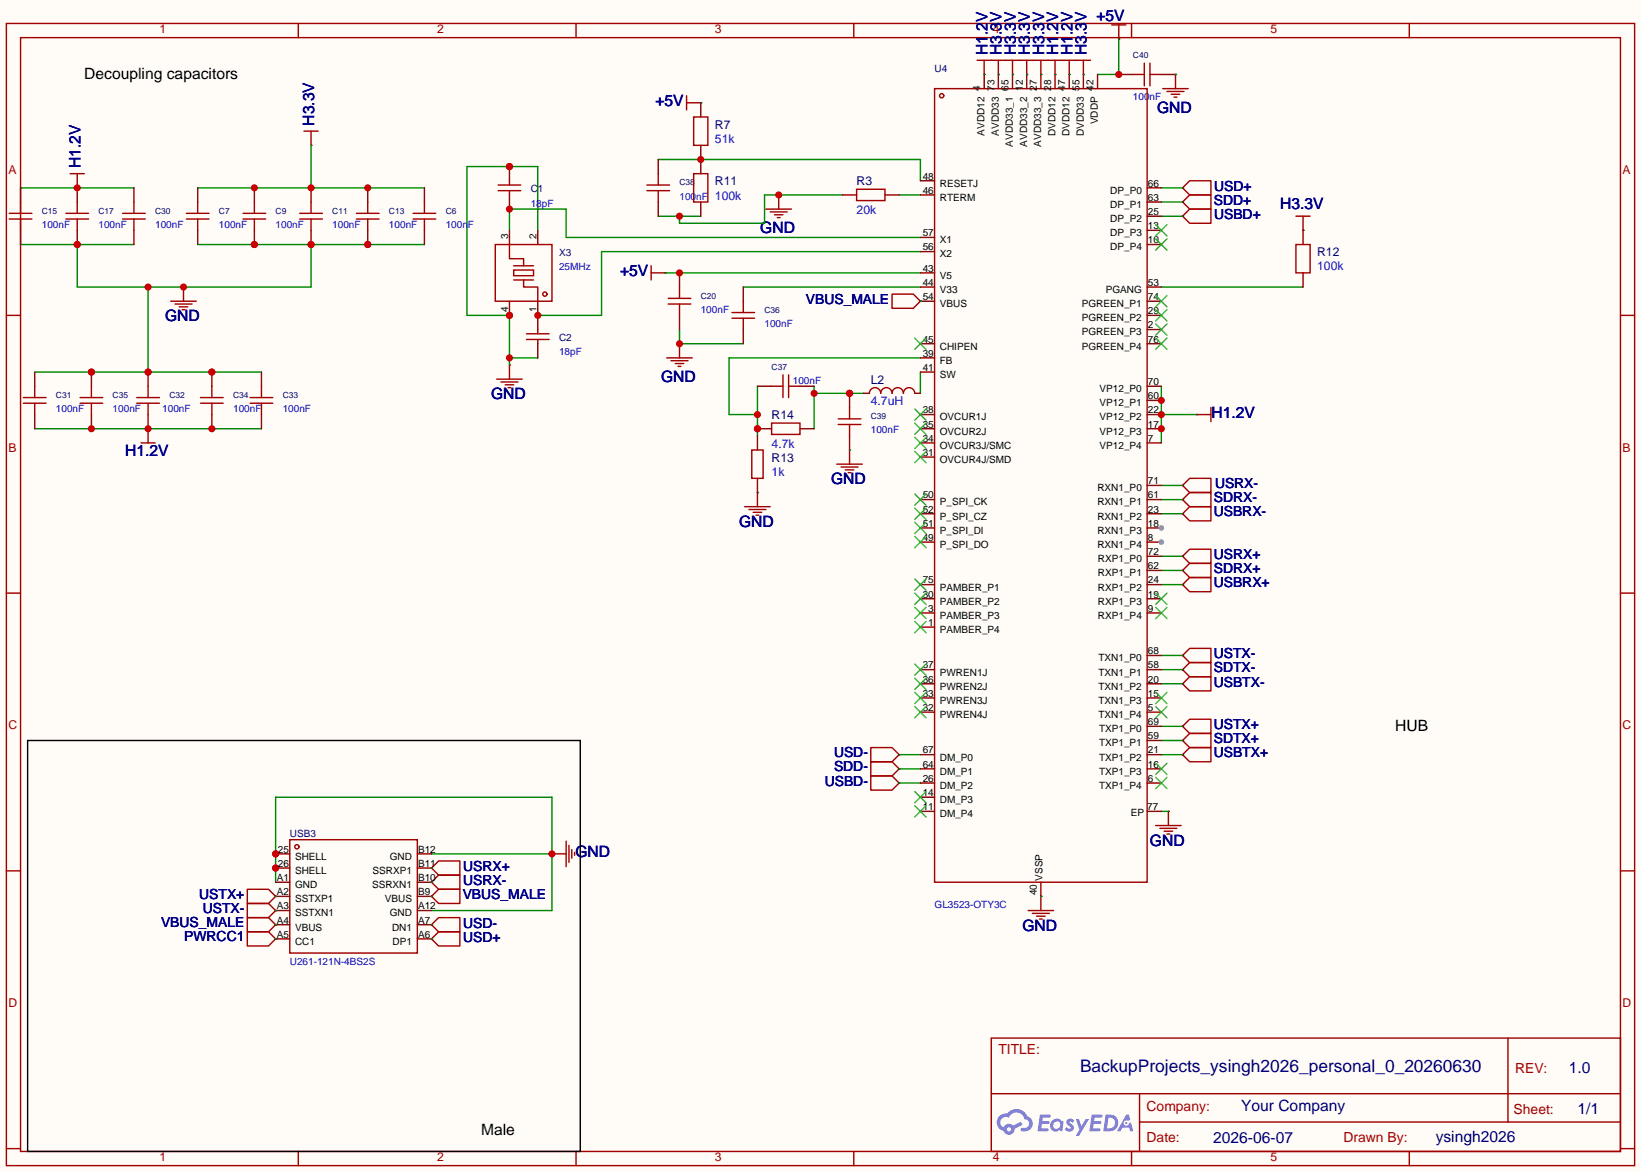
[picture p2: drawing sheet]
<svg xmlns="http://www.w3.org/2000/svg" width="294mm" height="210mm" viewBox="0 0 294 210" stroke-linecap="round" stroke-linejoin="round" font-family="sans-serif">
<path d="M0 0h294.1v210.1h-294.1z" fill="#fffcf7"/>
<g fill="none" stroke="#a10000" stroke-width=".25">
<path d="M1.1 4.2h291.9v204.7h-291.9zM3.7 6.7h286.7v199.7h-286.7zM53.5 4.2v2.5M103.3 4.2v2.5M153 4.2v2.5M202.8 4.2v2.5M252.6 4.2v2.5M1.1 56.5h2.6M290.4 56.5h2.6M1.1 106.3h2.6M290.4 106.3h2.6M1.1 156.1h2.6"/>
<path d="M290.4 156.1h2.6M177.7 186.1h112.7v20.3h-112.7zM177.7 196h112.7M204.2 196v10.2M270.3 186.1v15M1.1 205.9h2.6M53.5 206.4v2.5M103.3 206.4v2.5M153 206.4v2.5M202.8 206.4v2.5M204.2 201.1h86.2M252.6 206.4v2.5"/>
<path d="M290.4 205.9h2.6"/>
</g>
<g fill="#5487ff">
<path d="M191.3 200.7l.5-.2 .4 .1 .3 .3-.2 .4a.33 .33 0 0 0-.3-.3 .33 .33 0 0 0-.3 .1v.1a1.01 1.01 0 0 1 .7 1.3 .96 .96 0 0 1-1.6-.1l.4-.4 .5 .3 .2-.1v-.2a.88 .88 0 0 1-.6-1.3z"/>
<path d="M192.8 200.6h.6l.4 1.3 .8-1.3h.6l-1.8 3h-.6l.7-1.1z"/>
<path d="M186.4 199.8h.8a1.1 1.1 0 0 1 1.1 .1 .26 .26 0 0 1-.2 .4h-1.2l-.1 .6h1.1l.2 .3-.3 .3h-1.1l-.1 .8h1.2l.1 .3-.2 .2h-1.7z"/>
<path d="M195.7 199.8h.8a1.11 1.11 0 0 1 1.1 .1 .26 .26 0 0 1-.3 .4h-1.1l-.1 .6h1.1l.2 .3-.3 .3h-1.1l-.1 .8h1.2l.1 .3-.2 .2h-1.7z"/>
<path d="M201.9 199.8h.5l.2 .9-.4 .2a.5 .5 0 0 0-.8 .2 .5 .5 0 0 0 .3 .7 .5 .5 0 0 0 .7-.4l.3-.2 .4 1.6h-.5l-.2-.7h-1.2l-.4 .7h-.6z"/>
<path d="M198.2 199.8l-.4 3h.9a1.51 1.51 0 0 0 1.7-1.5 1.51 1.51 0 0 0-1.7-1.5zM198.7 200.3a1 1 0 0 1 1.2 1 1 1 0 0 1-1.3 1h-.2z"/>
<path d="M188.7 200.8a1.07 1.07 0 0 0-.3 1.5 1.07 1.07 0 0 0 1.5 .2l.5 .3 .2-1.7-.1-.1-.3-.1a1.02 1.02 0 0 0-1.5-.1zM188.7 201.7a.67 .67 0 0 1 1.3 0 .67 .67 0 0 1-1.3 0z"/>
<path d="M179.1 200.1a1.58 1.58 0 0 0 .8 2.6 1.01 1.01 0 0 0 1.1 .7 1.01 1.01 0 0 0 .9-1.1l1.4-.7-.3-.5-1.4 .7a1.03 1.03 0 0 0-1.7 .3 1 1 0 0 1-.5-1.4 1 1 0 0 1 1.4-.4 1.49 1.49 0 0 1 1.6-.9 1.49 1.49 0 0 1 1.3 1.2 .82 .82 0 0 1 .7 1.1 .82 .82 0 0 1-1.2 .5 .31 .31 0 0 0-.3 .3 .31 .31 0 0 0 .3 .3 1.43 1.43 0 0 0 1.8-.9 1.43 1.43 0 0 0-.9-1.8 2.09 2.09 0 0 0-3.6-.5l-.8 .1zM180.5 202.4a.39 .39 0 0 1 .7 0 .39 .39 0 0 1-.7 0z"/>
<circle cx="201.9" cy="201.3" r=".19"/>
</g>
<g fill="none" stroke="#a10000" stroke-width=".25">
<path d="M123.1 18.4h2.5M123.1 17.2v2.5M175.1 10.8h20.4M176.4 10.8v2.5M178.9 10.8v2.5M181.5 10.8v2.5M184 10.8v2.5M186.6 10.8v2.5M189.1 10.8v2.5M191.6 10.8v2.5M194.2 10.8v2.5M199.3 4.5h2.5"/>
<path d="M200.5 4.5v2.5M208.4 15.9h4.6M209.2 16.4h3M209.9 16.9h1.6M210.4 17.4h.5M210.7 13.3v2.6M12.6 31.1h2.5M13.8 31.1v2.6M54.5 23.5h2.5M55.8 23.5v2.5M137.3 37.5h4.6M138 38h3.1"/>
<path d="M138.8 38.5h1.5M139.3 39h.5M139.6 34.9v2.6M212 38.7l1.2-1.2h3.8v2.5h-3.8zM213.2 32.4h3.8v2.5h-3.8l-1.2-1.2zM213.2 34.9h3.8v2.6h-3.8l-1.2-1.3zM232.3 38.7h2.5M233.6 38.7v2.6M30.6 54h4.6M31.4 54.5h3M32.1 55h1.6M32.6 55.5h.5"/>
<path d="M32.9 51.4v2.6M116.7 48.9h2.6M116.7 47.6v2.6M159.9 52.7h3.8l1.3 1.3-1.3 1.3h-3.8zM25.3 79.4h2.5M26.5 76.8v2.6M89 68h4.6M89.8 68.5h3M90.6 69h1.5M91.1 69.5h.5M91.3 65.4v2.6M119.5 64.1h4.6"/>
<path d="M120.3 64.7h3M121 65.2h1.6M121.5 65.7h.5M121.8 61.6v2.5M214.5 74.3h2.5M217 73v2.6M133.5 90.8h4.5M134.2 91.3h3.1M135 91.8h1.5M135.5 92.3h.5M135.8 88.3v2.5M150 83.2h4.6"/>
<path d="M150.7 83.7h3.1M151.5 84.2h1.5M152 84.7h.5M152.3 80.7v2.5M212 89.5l1.2-1.2h3.8v2.5h-3.8zM213.2 85.7h3.8v2.6h-3.8l-1.2-1.3zM213.2 98.4h3.8v2.6h-3.8l-1.2-1.3zM213.2 90.8h3.8v2.6h-3.8l-1.2-1.3zM212 102.2l1.2-1.2h3.8v2.5h-3.8zM213.2 118.8h3.8v2.5h-3.8l-1.2-1.3zM213.2 116.2h3.8v2.6h-3.8l-1.2-1.3zM213.2 103.5h3.8v2.6h-3.8l-1.2-1.3z"/>
<path d="M156.1 136.5h3.8l1.3 1.3-1.3 1.3h-3.8zM156.1 134h3.8l1.3 1.3-1.3 1.2h-3.8zM156.1 139.1h3.8l1.3 1.2-1.3 1.3h-3.8zM213.2 131.5h3.8v2.5h-3.8l-1.2-1.3zM213.2 128.9h3.8v2.6h-3.8l-1.2-1.3zM213.2 121.3h3.8v2.5h-3.8l-1.2-1.2zM213.2 134h3.8v2.5h-3.8l-1.2-1.2zM44.3 159.4h3.8l1.3 1.3-1.3 1.2h-3.8zM77.3 155.6l1.3-1.3h3.8v2.6h-3.8zM78.6 156.9h3.8v2.5h-3.8l-1.3-1.3zM78.6 159.4h3.8v2.5h-3.8l-1.3-1.2zM98.9 153h2.6"/>
<path d="M101.5 150.8v4.5M102 151.5v3.1M102.5 152.3v1.5M103 152.8v.5M207.1 148h4.6M207.9 148.5h3M208.7 149h1.5M209.2 149.5h.5M209.4 145.4v2.6M44.3 167h3.8l1.3 1.3-1.3 1.3h-3.8zM44.3 161.9h3.8l1.3 1.3-1.3 1.3h-3.8zM44.3 164.5h3.8l1.3 1.2-1.3 1.3h-3.8z"/>
<path d="M78.6 167h3.8v2.6h-3.8l-1.3-1.3zM78.6 164.5h3.8v2.5h-3.8l-1.3-1.3zM184.3 163.2h4.5M185 163.7h3.1M185.8 164.2h1.5M186.3 164.7h.5M186.6 160.7v2.5"/>
</g>
<g fill="none" stroke="#870000" stroke-width=".25">
<path d="M125.6 18.4h.1M176.4 13.3h.1M178.9 13.3h.1M181.5 13.3h.1M184 13.3h.1M186.6 13.3h.1M189.1 13.3h.1M191.6 13.3h.1M194.2 13.3h.1M200.5 7h.1M210.7 13.3h.1M13.8 33.7h.1"/>
<path d="M55.8 26h.1M139.6 34.9h.1M212 33.7h.1M212 38.7h.1M212 36.2h.1M32.9 51.4h.1M119.3 48.9h.1M165 54h.1M233.6 41.3h.1M26.5 76.8h.1M91.3 65.4h.1M121.8 61.6h.1"/>
<path d="M214.5 74.3h.1M135.8 88.3h.1M152.3 80.7h.1M212 89.5h.1M212 87h.1M212 99.7h.1M212 92.1h.1M212 102.2h.1M212 117.5h.1M212 104.8h.1M161.2 137.8h.1M161.2 135.3h.1"/>
<path d="M212 132.7h.1M212 120h.1M212 130.2h.1M212 122.6h.1M212 135.3h.1M77.3 155.6h.1M77.3 158.1h.1M98.9 153h.1M161.2 140.3h.1M209.4 145.4h.1M49.4 168.3h.1M49.4 163.2h.1"/>
<path d="M49.4 160.7h.1M49.4 165.7h.1M77.3 168.3h.1M77.3 165.7h.1M77.3 160.7h.1M186.6 160.7h.1"/>
</g>
<path d="M5 132.7h99v73.7h-99z" fill="none" stroke="#000" stroke-width=".25"/>
<path d="M118 38.7h7.6M151 34.9h-14v5.1h-15.2v-1.3M161.2 34.9h3.8" fill="none" stroke="#008700" stroke-width=".25"/>
<g fill="#c00">
<circle cx="121.8" cy="38.7" r=".63"/>
<circle cx="139.6" cy="34.9" r=".63"/>
</g>
<path d="M49.4 158.1v-15.2h49.5v20.3h-21.6M77.3 153h21.6M208.2 145.4h1.2" fill="none" stroke="#008700" stroke-width=".25"/>
<g fill="#c00">
<circle cx="98.9" cy="153" r=".63"/>
<circle cx="49.4" cy="153" r=".63"/>
<circle cx="49.4" cy="155.6" r=".63"/>
</g>
<g fill="none" stroke="#008700" stroke-width=".25">
<path d="M208.2 33.7h3.8M208.2 36.2h3.8M208.2 38.7h3.8M96.4 41.3v-11.4h-12.7v26.6h7.6v8.9M119.3 48.9h45.7M91.3 64.1h5.1M208.2 87h3.8M208.2 99.7h3.8M208.2 89.5h3.8M208.2 92.1h3.8M208.2 117.5h3.8M208.2 102.2h3.8"/>
<path d="M208.2 104.8h3.8M161.2 135.3h3.8M161.2 137.8h3.8M208.2 135.3h3.8M208.2 120h3.8M208.2 132.7h3.8M208.2 130.2h3.8M208.2 122.6h3.8M161.2 140.3h3.8"/>
</g>
<g fill="#c00">
<circle cx="91.3" cy="64.1" r=".63"/>
<circle cx="91.3" cy="56.5" r=".63"/>
<circle cx="91.3" cy="29.9" r=".63"/>
</g>
<path d="M3.7 33.7h20.3M3.7 43.8h20.3M13.8 43.8v7.6h42v-7.6M26.5 51.4v15.3M35.4 43.8h40.7M6.2 66.7h40.7" fill="none" stroke="#008700" stroke-width=".25"/>
<g fill="#c00">
<circle cx="13.8" cy="43.8" r=".63"/>
<circle cx="26.5" cy="51.4" r=".63"/>
<circle cx="32.9" cy="51.4" r=".63"/>
<circle cx="55.8" cy="43.8" r=".63"/>
<circle cx="65.9" cy="43.8" r=".63"/>
<circle cx="45.6" cy="43.8" r=".63"/>
<circle cx="26.5" cy="66.7" r=".63"/>
<circle cx="38" cy="66.7" r=".63"/>
<circle cx="16.4" cy="66.7" r=".63"/>
</g>
<path d="M35.4 33.7h40.7M55.8 26v7.7M121.8 59.1v2.5h11.4M133.2 51.4h31.8" fill="none" stroke="#008700" stroke-width=".25"/>
<circle cx="121.8" cy="61.6" r=".63" fill="#c00"/>
<path d="M200.5 7v6.3h-3.8M118 28.6h47v3.8M91.3 41.3v-3.8h10.2v5.1h63.5M165 45.1h-57.2v11.4h-11.4M208.2 51.4h25.4M6.2 76.8h40.7M135.8 69.2v8.9M165 64.1h-34.3v10.2h5.1M165 66.7v3.8M208.2 74.3h6.3M208.2 69.2v10.2" fill="none" stroke="#008700" stroke-width=".25"/>
<g fill="#c00">
<circle cx="135.8" cy="76.8" r=".63"/>
<circle cx="135.8" cy="74.3" r=".63"/>
</g>
<path d="M145.9 69.2v7.6M145.9 70.5h8.9" fill="none" stroke="#008700" stroke-width=".25"/>
<g fill="#c00">
<circle cx="145.9" cy="70.5" r=".63"/>
<circle cx="152.3" cy="70.5" r=".63"/>
</g>
<path d="M125.6 18.4h.1M233.6 41.3h.1M135.8 88.3h.1" fill="none" stroke="#008700" stroke-width=".25"/>
<g fill="none" stroke="#a10000" stroke-width=".25">
<path d="M51.9 150.5h22.9v20.3h-22.9z"/>
<circle cx="53.2" cy="151.8" r=".38"/>
</g>
<path d="M49.4 153h2.5" fill="none" stroke="#870000" stroke-width=".25"/>
<circle cx="49.4" cy="153" r=".63" fill="#c00"/>
<path d="M49.4 155.6h2.5" fill="none" stroke="#870000" stroke-width=".25"/>
<circle cx="49.4" cy="155.6" r=".63" fill="#c00"/>
<g fill="none" stroke="#870000" stroke-width=".25">
<path d="M24 33.7v2.5M24 41.3v2.5M121.8 48.9v2.5M121.8 56.5v2.6M6.2 66.7v2.5M6.2 74.3v2.5M49.4 158.1h2.5M74.8 158.1h2.5M74.8 155.6h2.5M74.8 153h2.5M49.4 160.7h2.5M49.4 163.2h2.5"/>
<path d="M49.4 165.7h2.5M49.4 168.3h2.5M74.8 160.7h2.5M74.8 163.2h2.5M74.8 165.7h2.5M74.8 168.3h2.5"/>
</g>
<path d="M77.3 155.6h.1M77.3 158.1h.1M49.4 163.2h.1M49.4 160.7h.1M49.4 165.7h.1M77.3 168.3h.1M77.3 165.7h.1M77.3 160.7h.1" fill="none" stroke="#008700" stroke-width=".25"/>
<path d="M22 39.3h4M22 38.2h4M24 36.2v2M24 39.3v2M119.8 54.5h4M119.8 53.5h4M121.8 51.4v2.1M4.2 72.3h4.1M4.2 71.3h4.1M6.2 69.2v2.1M6.2 72.3v2" fill="none" stroke="#a10000" stroke-width=".25"/>
<circle cx="121.8" cy="48.9" r=".63" fill="#c00"/>
<g fill="none" stroke="#a10000" stroke-width=".25">
<path d="M203.1 13.3h2M205.1 11.3v4.1M206.1 11.3v4.1M116 34.2h4M116 33.2h4M118 31.1v2.1M118 34.2v2M121.8 54.5v2M131.2 56h4.1M131.2 57h4.1M133.2 54v2M133.2 57v2.1"/>
<path d="M138.3 69.2h2M140.3 67.2v4.1M141.4 67.2v4.1M141.4 69.2h2"/>
</g>
<path d="M200.5 13.3h2.6M208.2 13.3h2.5M118 28.6v2.5M118 36.2v2.5M133.2 51.4v2.6M133.2 59.1v2.5M135.8 69.2h2.5M143.4 69.2h2.5" fill="none" stroke="#870000" stroke-width=".25"/>
<circle cx="200.5" cy="13.3" r=".63" fill="#c00"/>
<path d="M206.1 13.3h2.1M150.2 76.1h4.1M150.2 75.1h4.1M152.3 73v2.1" fill="none" stroke="#a10000" stroke-width=".25"/>
<path d="M152.3 70.5v2.5M152.3 78.1v2.6" fill="none" stroke="#870000" stroke-width=".25"/>
<circle cx="152.3" cy="70.5" r=".63" fill="#c00"/>
<path d="M14.4 72.3h4M152.3 76.1v2" fill="none" stroke="#a10000" stroke-width=".25"/>
<path d="M16.4 74.3v2.5" fill="none" stroke="#870000" stroke-width=".25"/>
<circle cx="16.4" cy="76.8" r=".63" fill="#c00"/>
<path d="M14.4 71.3h4M16.4 69.2v2.1" fill="none" stroke="#a10000" stroke-width=".25"/>
<path d="M16.4 66.7v2.5" fill="none" stroke="#870000" stroke-width=".25"/>
<circle cx="16.4" cy="66.7" r=".63" fill="#c00"/>
<path d="M16.4 72.3v2M35.9 72.3h4.1" fill="none" stroke="#a10000" stroke-width=".25"/>
<path d="M38 74.3v2.5" fill="none" stroke="#870000" stroke-width=".25"/>
<circle cx="38" cy="76.8" r=".63" fill="#c00"/>
<path d="M35.9 71.3h4.1M38 69.2v2.1" fill="none" stroke="#a10000" stroke-width=".25"/>
<path d="M38 66.7v2.5" fill="none" stroke="#870000" stroke-width=".25"/>
<circle cx="38" cy="66.7" r=".63" fill="#c00"/>
<path d="M24.5 72.3h4.1M38 72.3v2" fill="none" stroke="#a10000" stroke-width=".25"/>
<path d="M26.5 74.3v2.5" fill="none" stroke="#870000" stroke-width=".25"/>
<circle cx="26.5" cy="76.8" r=".63" fill="#c00"/>
<path d="M24.5 71.3h4.1M26.5 69.2v2.1" fill="none" stroke="#a10000" stroke-width=".25"/>
<path d="M26.5 66.7v2.5" fill="none" stroke="#870000" stroke-width=".25"/>
<circle cx="26.5" cy="66.7" r=".63" fill="#c00"/>
<path d="M1.7 39.3h4M1.7 38.2h4M3.7 36.2v2M3.7 39.3v2M11.8 39.3h4.1M26.5 72.3v2M44.8 72.3h4.1M44.8 71.3h4.1M46.9 69.2v2.1M46.9 72.3v2" fill="none" stroke="#a10000" stroke-width=".25"/>
<path d="M3.7 33.7v2.5M3.7 41.3v2.5M13.8 41.3v2.5M46.9 66.7v2.5M46.9 74.3v2.5" fill="none" stroke="#870000" stroke-width=".25"/>
<circle cx="13.8" cy="43.8" r=".63" fill="#c00"/>
<path d="M11.8 38.2h4.1M13.8 36.2v2" fill="none" stroke="#a10000" stroke-width=".25"/>
<path d="M13.8 33.7v2.5" fill="none" stroke="#870000" stroke-width=".25"/>
<circle cx="13.8" cy="33.7" r=".63" fill="#c00"/>
<path d="M13.8 39.3v2M33.4 39.3h4.1M33.4 38.2h4.1M35.4 36.2v2M35.4 39.3v2M63.9 39.3h4" fill="none" stroke="#a10000" stroke-width=".25"/>
<path d="M35.4 33.7v2.5M35.4 41.3v2.5M65.9 41.3v2.5" fill="none" stroke="#870000" stroke-width=".25"/>
<circle cx="65.9" cy="43.8" r=".63" fill="#c00"/>
<path d="M63.9 38.2h4M65.9 36.2v2" fill="none" stroke="#a10000" stroke-width=".25"/>
<path d="M65.9 33.7v2.5" fill="none" stroke="#870000" stroke-width=".25"/>
<circle cx="65.9" cy="33.7" r=".63" fill="#c00"/>
<path d="M53.7 39.3h4.1M65.9 39.3v2M74 39.3h4.1M74 38.2h4.1M76.1 36.2v2M76.1 39.3v2" fill="none" stroke="#a10000" stroke-width=".25"/>
<path d="M76.1 33.7v2.5M55.8 41.3v2.5M76.1 41.3v2.5" fill="none" stroke="#870000" stroke-width=".25"/>
<circle cx="55.8" cy="43.8" r=".63" fill="#c00"/>
<path d="M53.7 38.2h4.1M55.8 36.2v2" fill="none" stroke="#a10000" stroke-width=".25"/>
<path d="M55.8 33.7v2.5" fill="none" stroke="#870000" stroke-width=".25"/>
<circle cx="55.8" cy="33.7" r=".63" fill="#c00"/>
<path d="M43.6 39.3h4M55.8 39.3v2" fill="none" stroke="#a10000" stroke-width=".25"/>
<path d="M45.6 41.3v2.5" fill="none" stroke="#870000" stroke-width=".25"/>
<circle cx="45.6" cy="43.8" r=".63" fill="#c00"/>
<path d="M43.6 38.2h4M45.6 36.2v2" fill="none" stroke="#a10000" stroke-width=".25"/>
<path d="M45.6 33.7v2.5" fill="none" stroke="#870000" stroke-width=".25"/>
<circle cx="45.6" cy="33.7" r=".63" fill="#c00"/>
<path d="M45.6 39.3v2" fill="none" stroke="#a10000" stroke-width=".25"/>
<path d="M210.7 13.3h.1M152.3 80.7h.1" fill="none" stroke="#008700" stroke-width=".25"/>
<path d="M91.3 41.3v2.5M91.3 54v2.5M96.4 54v2.5" fill="none" stroke="#870000" stroke-width=".25"/>
<circle cx="91.3" cy="56.5" r=".63" fill="#c00"/>
<path d="M91.3 34.9v2.6M96.4 41.3v2.5" fill="none" stroke="#870000" stroke-width=".25"/>
<g fill="none" stroke="#a10000" stroke-width=".25">
<path d="M89.3 34.2h4M89.3 33.2h4M88.8 43.8h10.1v10.2h-10.1zM91.3 43.8v2.6h2.6v1.2M92.1 48.4h3.5v1h-3.5zM92.1 50.2h3.5M92.1 47.6h3.5M93.9 50.2v1.2h2.5v2.6"/>
<circle cx="97.7" cy="52.7" r=".38"/>
</g>
<circle cx="91.3" cy="37.5" r=".63" fill="#c00"/>
<path d="M91.3 29.9v2.5" fill="none" stroke="#870000" stroke-width=".25"/>
<circle cx="91.3" cy="29.9" r=".63" fill="#c00"/>
<path d="M91.3 32.4v.8M91.3 34.2v.7M94.4 59.8h4M94.4 60.8h4" fill="none" stroke="#a10000" stroke-width=".25"/>
<path d="M96.4 56.5v2.6M96.4 61.6v2.5" fill="none" stroke="#870000" stroke-width=".25"/>
<circle cx="96.4" cy="56.5" r=".63" fill="#c00"/>
<path d="M96.4 59.1v.7M96.4 60.8v.8M134.7 80.7h2.1v5h-2.1z" fill="none" stroke="#a10000" stroke-width=".25"/>
<path d="M135.8 78.1v2.6M135.8 76.8h2.5M135.8 85.7v2.6" fill="none" stroke="#870000" stroke-width=".25"/>
<circle cx="135.8" cy="76.8" r=".63" fill="#c00"/>
<g fill="none" stroke="#870000" stroke-width=".25">
<path d="M165 32.4h2.5M165 34.9h2.5M165 42.6h2.5M165 45.1h2.5M165 48.9h2.5M165 51.4h2.5M165 54h2.5M143.4 76.8h2.5M165 76.8h2.5M165 61.6h2.5M165 64.1h2.5M165 66.7h2.5"/>
<path d="M165 74.3h2.5M165 79.4h2.5M165 81.9h2.5M165 89.5h2.5M165 92.1h2.5M165 94.6h2.5M165 97.2h2.5M205.6 97.2h2.6M205.6 99.7h2.6M165 104.8h2.5M165 107.3h2.5M165 109.9h2.5"/>
<path d="M165 112.4h2.5M205.6 104.8h2.6M205.6 107.3h2.6M205.6 109.9h2.6M205.6 117.5h2.6M205.6 102.2h2.6M165 120h2.5M165 122.6h2.5M165 125.1h2.5M165 127.6h2.5M165 135.3h2.5M165 137.8h2.5"/>
<path d="M205.6 120h2.6M205.6 122.6h2.6M205.6 125.1h2.6M205.6 127.6h2.6M205.6 135.3h2.6M205.6 137.8h2.6M205.6 132.7h2.6M205.6 130.2h2.6M165 140.3h2.5M165 142.9h2.5M165 145.4h2.5M205.6 140.3h2.6"/>
</g>
<g fill="none" stroke="#a10000" stroke-width=".25">
<path d="M167.5 15.9h38.1v142.2h-38.1zM138.3 75.8h5.1v2.1h-5.1z"/>
<circle cx="168.8" cy="17.2" r=".38"/>
</g>
<g fill="none" stroke="#3c3" stroke-width=".25">
<path d="M164 60.6l2 2M164 73.3l2 2M164 75.8l2 2.1M164 78.4l2 2M166 60.6l-2 2M166 73.3l-2 2M166 75.8l-2 2.1M166 78.4l-2 2M164 80.9l2 2M164 88.5l2 2.1M164 91.1l2 2M164 93.6l2 2"/>
<path d="M164 96.2l2 2M166 80.9l-2 2M166 88.5l-2 2.1M166 91.1l-2 2M166 93.6l-2 2M166 96.2l-2 2M164 103.8l2 2M164 106.3l2 2M164 108.9l2 2M164 111.4l2 2M164 119l2 2M166 103.8l-2 2"/>
<path d="M166 106.3l-2 2M166 108.9l-2 2M166 111.4l-2 2M166 119l-2 2M207.1 108.9l2.1 2M207.1 106.3l2.1 2M209.2 108.9l-2.1 2M209.2 106.3l-2.1 2M164 121.6l2 2M164 124.1l2 2M164 126.6l2 2.1M166 121.6l-2 2"/>
<path d="M166 124.1l-2 2M166 126.6l-2 2.1M207.1 139.3l2.1 2.1M207.1 136.8l2.1 2M207.1 126.6l2.1 2.1M207.1 124.1l2.1 2M209.2 139.3l-2.1 2.1M209.2 136.8l-2.1 2M209.2 126.6l-2.1 2.1M209.2 124.1l-2.1 2M164 141.9l2 2M164 144.4l2 2"/>
<path d="M166 141.9l-2 2M166 144.4l-2 2"/>
</g>
<circle cx="208.2" cy="97.2" r=".51" fill="#999"/>
<path d="M205.6 94.6h2.6" fill="none" stroke="#870000" stroke-width=".25"/>
<circle cx="208.2" cy="94.6" r=".51" fill="#999"/>
<path d="M205.6 79.4h2.6M205.6 76.8h2.6M205.6 92.1h2.6M205.6 89.5h2.6M205.6 87h2.6" fill="none" stroke="#870000" stroke-width=".25"/>
<circle cx="208.2" cy="76.8" r=".63" fill="#c00"/>
<path d="M205.6 74.3h2.6" fill="none" stroke="#870000" stroke-width=".25"/>
<circle cx="208.2" cy="74.3" r=".63" fill="#c00"/>
<path d="M205.6 71.8h2.6" fill="none" stroke="#870000" stroke-width=".25"/>
<circle cx="208.2" cy="71.8" r=".63" fill="#c00"/>
<g fill="none" stroke="#870000" stroke-width=".25">
<path d="M125.6 18.4v2.6M176.4 13.3v2.6M178.9 13.3v2.6M181.5 13.3v2.6M184 13.3v2.6M186.6 13.3v2.6M189.1 13.3v2.6M191.6 13.3v2.6M194.2 13.3v2.6M196.7 13.3v2.6M125.6 26v5.1M125.6 36.2v2.5"/>
<path d="M151 34.9h2.5M158.6 34.9h2.6M205.6 38.7h2.6M205.6 36.2h2.6M205.6 33.7h2.6M205.6 59.1h2.6M205.6 56.5h2.6M205.6 54h2.6M205.6 51.4h2.6M205.6 43.8h2.6M205.6 41.3h2.6M233.6 41.3v2.5"/>
<path d="M233.6 48.9v2.5M154.8 70.5h1M164 70.5h1M205.6 69.2h2.6M205.6 61.6h2.6M186.6 158.1v2.6M205.6 145.4h2.6"/>
</g>
<path d="M207.1 58.1l2.1 2M207.1 55.5l2.1 2M207.1 53l2.1 2M207.1 42.8l2.1 2M207.1 40.3l2.1 2M209.2 58.1l-2.1 2M209.2 55.5l-2.1 2M209.2 53l-2.1 2M209.2 42.8l-2.1 2M209.2 40.3l-2.1 2M207.1 60.6l2.1 2M209.2 60.6l-2.1 2" fill="none" stroke="#3c3" stroke-width=".25"/>
<path d="M176.4 13.3h.1M178.9 13.3h.1M181.5 13.3h.1M184 13.3h.1M186.6 13.3h.1M189.1 13.3h.1M191.6 13.3h.1M194.2 13.3h.1M165 54h.1M186.6 160.7h.1" fill="none" stroke="#008700" stroke-width=".25"/>
<path d="M124.3 31.1h2.6v5.1h-2.6zM124.3 21h2.6v5h-2.6zM153.5 33.9h5.1v2.1h-5.1zM232.3 43.8h2.5v5.1h-2.5zM155.8 70.5a1.02 1.02 0 0 1 1-1 1.02 1.02 0 0 1 1.1 1 1.02 1.02 0 0 1 1-1 1.02 1.02 0 0 1 1 1 1.02 1.02 0 0 1 1-1 1.02 1.02 0 0 1 1 1 1.02 1.02 0 0 1 1-1 1.02 1.02 0 0 1 1.1 1" fill="none" stroke="#a10000" stroke-width=".25"/>
<circle cx="125.6" cy="28.6" r=".63" fill="#c00"/>
<path d="M49.4 168.3h.1" fill="none" stroke="#008700" stroke-width=".25"/>
<text font-size="3.1" fill="#000080" x="193.6" y="192.1">BackupProjects_ysingh2026_personal_0_20260630</text>
<g font-size="2.8" fill="#00f">
<text x="196.5" y="3.7">+5V</text>
<text x="177" y="9.8" transform="rotate(-90 177 9.8)">H1.2V</text>
<text x="179.5" y="9.8" transform="rotate(-90 179.5 9.8)">H3.3V</text>
<text x="182.1" y="9.8" transform="rotate(-90 182.1 9.8)">H3.3V</text>
<text x="184.6" y="9.8" transform="rotate(-90 184.6 9.8)">H3.3V</text>
<text x="187.1" y="9.8" transform="rotate(-90 187.1 9.8)">H3.3V</text>
<text x="189.7" y="9.8" transform="rotate(-90 189.7 9.8)">H1.2V</text>
<text x="192.2" y="9.8" transform="rotate(-90 192.2 9.8)">H1.2V</text>
<text x="194.8" y="9.8" transform="rotate(-90 194.8 9.8)">H3.3V</text>
<text x="56.3" y="22.5" transform="rotate(-90 56.3 22.5)">H3.3V</text>
<text x="117.5" y="19">+5V</text>
<text x="207.4" y="20.3">GND</text>
<text x="14.4" y="30.2" transform="rotate(-90 14.4 30.2)">H1.2V</text>
<text x="136.3" y="41.8">GND</text>
<text x="229.4" y="37.5">H3.3V</text>
<text x="111.1" y="49.5">+5V</text>
<text x="29.6" y="57.6">GND</text>
<text x="88" y="71.6">GND</text>
<text x="118.5" y="68.5">GND</text>
<text x="217.2" y="74.9">H1.2V</text>
<text x="22.4" y="81.8">H1.2V</text>
<text x="149" y="86.8">GND</text>
<text x="132.5" y="94.4">GND</text>
<text x="103.1" y="153.6">GND</text>
<text x="206.1" y="151.6">GND</text>
<text x="183.3" y="166.8">GND</text>
</g>
<g font-size="2.8">
<text x="15.1" y="14.2">Decoupling capacitors</text>
<text x="250.1" y="131">HUB</text>
<text x="86.2" y="203.4">Male</text>
</g>
<g font-size="2.8" fill="#000080">
<text x="281.2" y="192.3">1.0</text>
<text x="222.4" y="199.2">Your Company</text>
<text x="282.7" y="199.7">1/1</text>
<text x="217.5" y="204.8">2026-06-07</text>
<text x="257.3" y="204.7">ysingh2026</text>
</g>
<g font-size="2.5" fill="#00f">
<text x="217.6" y="34.2">USD+</text>
<text x="217.6" y="36.7">SDD+</text>
<text x="217.6" y="39.2">USBD+</text>
<text x="144.4" y="54.4">VBUS_MALE</text>
<text x="217.8" y="87.4">USRX-</text>
<text x="217.6" y="90">SDRX-</text>
<text x="217.6" y="92.6">USBRX-</text>
<text x="217.6" y="100.2">USRX+</text>
<text x="217.6" y="102.7">SDRX+</text>
<text x="217.6" y="105.3">USBRX+</text>
<text x="217.6" y="118">USTX-</text>
<text x="217.6" y="120.5">SDTX-</text>
<text x="217.6" y="123.1">USBTX-</text>
<text x="217.6" y="130.7">USTX+</text>
<text x="149.5" y="135.7">USD-</text>
<text x="217.6" y="133.2">SDTX+</text>
<text x="217.6" y="135.8">USBTX+</text>
<text x="147.8" y="140.8">USBD-</text>
<text x="149.5" y="138.3">SDD-</text>
<text x="35.7" y="161.1">USTX+</text>
<text x="82.9" y="161.2">VBUS_MALE</text>
<text x="83" y="156.1">USRX+</text>
<text x="83" y="158.6">USRX-</text>
<text x="28.9" y="166.2">VBUS_MALE</text>
<text x="36.3" y="163.7">USTX-</text>
<text x="83" y="166.3">USD-</text>
<text x="33" y="168.7">PWRCC1</text>
<text x="83" y="168.8">USD+</text>
</g>
<g font-size="2.5" fill="#a00000">
<text x="178.9" y="188.9">TITLE:</text>
<text x="271.6" y="192.3">REV:</text>
<text x="205.5" y="199.1">Company:</text>
<text x="271.3" y="199.6">Sheet:</text>
<text x="205.5" y="204.7">Date:</text>
<text x="240.8" y="204.7">Drawn By:</text>
</g>
<g font-size="2.2" fill="#a00000">
<text x="28.6" y="5.9">1</text>
<text x="78.4" y="5.9">2</text>
<text x="128.1" y="5.9">3</text>
<text x="177.9" y="5.9">4</text>
<text x="227.7" y="5.9">5</text>
<text x="1.5" y="31.2">A</text>
<text x="290.8" y="31.2">A</text>
<text x="1.5" y="81">B</text>
<text x="290.8" y="81">B</text>
<text x="1.5" y="130.8">C</text>
<text x="290.8" y="130.8">C</text>
<text x="1.5" y="180.5">D</text>
<text x="290.8" y="180.5">D</text>
<text x="28.6" y="208.1">1</text>
<text x="78.4" y="208.1">2</text>
<text x="128.1" y="208.1">3</text>
<text x="177.9" y="208.1">4</text>
<text x="227.7" y="208.1">5</text>
</g>
<g font-size="2.2" fill="#000080">
<text x="128.1" y="23.1">R7</text>
<text x="128.1" y="33.2">R11</text>
<text x="153.5" y="33.2">R3</text>
<text x="236.1" y="45.9">R12</text>
<text x="156.1" y="68.8">L2</text>
<text x="138.3" y="75.1">R14</text>
<text x="138.3" y="82.8">R13</text>
</g>
<g font-size="2.2" fill="#00f">
<text x="128.1" y="25.6">51k</text>
<text x="128.1" y="35.8">100k</text>
<text x="153.5" y="38.3">20k</text>
<text x="236.1" y="48.5">100k</text>
<text x="156.1" y="72.6">4.7uH</text>
<text x="138.3" y="80.2">4.7k</text>
<text x="138.3" y="85.3">1k</text>
</g>
<g font-size="1.8" fill="#000080">
<text x="167.5" y="12.9">U4</text>
<text x="95.1" y="34.5">C1</text>
<text x="100.2" y="45.9">X3</text>
<text x="100.2" y="61.2">C2</text>
<text x="51.9" y="150.1">USB3</text>
</g>
<g font-size="1.8">
<text x="175.7" y="16.2" transform="rotate(-90 175.7 16.2)">4</text>
<text x="178.2" y="16.2" transform="rotate(-90 178.2 16.2)">73</text>
<text x="180.8" y="16.2" transform="rotate(-90 180.8 16.2)">65</text>
<text x="183.3" y="16.2" transform="rotate(-90 183.3 16.2)">12</text>
<text x="185.9" y="16.2" transform="rotate(-90 185.9 16.2)">27</text>
<text x="188.4" y="16.2" transform="rotate(-90 188.4 16.2)">28</text>
<text x="190.9" y="16.2" transform="rotate(-90 190.9 16.2)">47</text>
<text x="193.5" y="16.2" transform="rotate(-90 193.5 16.2)">55</text>
<text x="196" y="16.2" transform="rotate(-90 196 16.2)">42</text>
<text x="196.8" y="22.3" transform="rotate(-90 196.8 22.3)">VDDP</text>
<text x="176.5" y="24.3" transform="rotate(-90 176.5 24.3)">AVDD12</text>
<text x="179" y="24.3" transform="rotate(-90 179 24.3)">AVDD33</text>
<text x="181.5" y="26.3" transform="rotate(-90 181.5 26.3)">AVDD33_1</text>
<text x="184.1" y="26.3" transform="rotate(-90 184.1 26.3)">AVDD33_2</text>
<text x="186.6" y="26.3" transform="rotate(-90 186.6 26.3)">AVDD33_3</text>
<text x="189.2" y="24.4" transform="rotate(-90 189.2 24.4)">DVDD12</text>
<text x="191.7" y="24.4" transform="rotate(-90 191.7 24.4)">DVDD12</text>
<text x="194.2" y="24.4" transform="rotate(-90 194.2 24.4)">DVDD33</text>
<text x="165.4" y="32.2">48</text>
<text x="165.4" y="34.7">46</text>
<text x="168.5" y="33.5">RESETJ</text>
<text x="168.5" y="36">RTERM</text>
<text x="199" y="34.7">DP_P0</text>
<text x="205.7" y="36">63</text>
<text x="205.7" y="33.5">66</text>
<text x="199" y="39.8">DP_P2</text>
<text x="199" y="37.3">DP_P1</text>
<text x="205.7" y="41.1">13</text>
<text x="205.7" y="38.5">25</text>
<text x="91.1" y="42.8" transform="rotate(-90 91.1 42.8)">3</text>
<text x="96.2" y="42.8" transform="rotate(-90 96.2 42.8)">2</text>
<text x="165.4" y="42.3">57</text>
<text x="165.4" y="44.9">56</text>
<text x="168.5" y="43.6">X1</text>
<text x="168.5" y="46.2">X2</text>
<text x="199" y="44.9">DP_P4</text>
<text x="199" y="42.3">DP_P3</text>
<text x="205.7" y="43.6">10</text>
<text x="165.4" y="48.7">43</text>
<text x="165.4" y="51.2">44</text>
<text x="165.4" y="53.8">54</text>
<text x="168.5" y="50">V5</text>
<text x="168.5" y="52.5">V33</text>
<text x="198.2" y="52.5">PGANG</text>
<text x="205.7" y="53.8">74</text>
<text x="205.7" y="51.2">53</text>
<text x="91.1" y="56" transform="rotate(-90 91.1 56)">4</text>
<text x="96.2" y="56" transform="rotate(-90 96.2 56)">1</text>
<text x="168.5" y="55">VBUS</text>
<text x="193.9" y="57.6">PGREEN_P2</text>
<text x="193.9" y="55">PGREEN_P1</text>
<text x="205.7" y="58.9">2</text>
<text x="205.7" y="56.3">29</text>
<text x="165.4" y="61.4">45</text>
<text x="165.4" y="63.9">39</text>
<text x="168.5" y="62.7">CHIPEN</text>
<text x="168.5" y="65.2">FB</text>
<text x="193.9" y="62.7">PGREEN_P4</text>
<text x="193.9" y="60.1">PGREEN_P3</text>
<text x="205.7" y="61.4">76</text>
<text x="165.4" y="66.5">41</text>
<text x="168.5" y="67.7">SW</text>
<text x="197.1" y="70.3">VP12_P0</text>
<text x="205.7" y="71.6">60</text>
<text x="205.7" y="69">70</text>
<text x="165.4" y="74.1">38</text>
<text x="165.4" y="76.6">35</text>
<text x="168.5" y="75.4">OVCUR1J</text>
<text x="168.5" y="77.9">OVCUR2J</text>
<text x="197.1" y="77.9">VP12_P3</text>
<text x="197.1" y="75.4">VP12_P2</text>
<text x="197.1" y="72.8">VP12_P1</text>
<text x="205.7" y="76.6">17</text>
<text x="205.7" y="74.1">22</text>
<text x="165.4" y="79.2">34</text>
<text x="165.4" y="81.7">31</text>
<text x="168.5" y="80.4">OVCUR3J/SMC</text>
<text x="168.5" y="83">OVCUR4J/SMD</text>
<text x="197.1" y="80.4">VP12_P4</text>
<text x="205.7" y="79.2">7</text>
<text x="165.4" y="89.3">50</text>
<text x="196.7" y="88.1">RXN1_P0</text>
<text x="205.7" y="89.3">61</text>
<text x="205.7" y="86.8">71</text>
<text x="165.4" y="91.9">52</text>
<text x="165.4" y="94.4">51</text>
<text x="168.5" y="90.6">P_SPI_CK</text>
<text x="168.5" y="93.1">P_SPI_CZ</text>
<text x="168.5" y="95.7">P_SPI_DI</text>
<text x="196.7" y="95.7">RXN1_P3</text>
<text x="196.7" y="93.1">RXN1_P2</text>
<text x="196.7" y="90.6">RXN1_P1</text>
<text x="205.7" y="94.4">18</text>
<text x="205.7" y="91.9">23</text>
<text x="165.4" y="97">49</text>
<text x="168.5" y="98.2">P_SPI_DO</text>
<text x="196.7" y="98.2">RXN1_P4</text>
<text x="196.8" y="100.8">RXP1_P0</text>
<text x="205.7" y="99.5">72</text>
<text x="205.7" y="97">8</text>
<text x="165.4" y="104.6">75</text>
<text x="165.4" y="107.1">30</text>
<text x="168.5" y="105.8">PAMBER_P1</text>
<text x="196.8" y="105.8">RXP1_P2</text>
<text x="196.8" y="103.3">RXP1_P1</text>
<text x="205.7" y="107.1">19</text>
<text x="205.7" y="104.6">24</text>
<text x="205.7" y="102">62</text>
<text x="166.4" y="109.7">3</text>
<text x="166.4" y="112.2">1</text>
<text x="168.5" y="108.4">PAMBER_P2</text>
<text x="168.5" y="110.9">PAMBER_P3</text>
<text x="168.5" y="113.5">PAMBER_P4</text>
<text x="196.8" y="110.9">RXP1_P4</text>
<text x="196.8" y="108.4">RXP1_P3</text>
<text x="205.7" y="109.7">9</text>
<text x="165.4" y="119.8">37</text>
<text x="196.9" y="118.5">TXN1_P0</text>
<text x="205.7" y="119.8">58</text>
<text x="205.7" y="117.3">68</text>
<text x="165.4" y="122.4">36</text>
<text x="165.4" y="124.9">33</text>
<text x="168.5" y="121.1">PWREN1J</text>
<text x="168.5" y="123.6">PWREN2J</text>
<text x="196.9" y="123.6">TXN1_P2</text>
<text x="196.9" y="121.1">TXN1_P1</text>
<text x="205.7" y="124.9">15</text>
<text x="205.7" y="122.4">20</text>
<text x="165.4" y="127.4">32</text>
<text x="168.5" y="126.2">PWREN3J</text>
<text x="168.5" y="128.7">PWREN4J</text>
<text x="196.9" y="128.7">TXN1_P4</text>
<text x="196.9" y="126.2">TXN1_P3</text>
<text x="197" y="131.2">TXP1_P0</text>
<text x="205.7" y="130">69</text>
<text x="205.7" y="127.4">5</text>
<text x="165.4" y="135.1">67</text>
<text x="165.4" y="137.6">64</text>
<text x="168.5" y="136.3">DM_P0</text>
<text x="197" y="136.3">TXP1_P2</text>
<text x="197" y="133.8">TXP1_P1</text>
<text x="205.7" y="137.6">16</text>
<text x="205.7" y="135.1">21</text>
<text x="205.7" y="132.5">59</text>
<text x="165.4" y="140.1">26</text>
<text x="165.4" y="142.7">14</text>
<text x="168.5" y="138.9">DM_P1</text>
<text x="168.5" y="141.4">DM_P2</text>
<text x="168.5" y="143.9">DM_P3</text>
<text x="197" y="141.4">TXP1_P4</text>
<text x="197" y="138.9">TXP1_P3</text>
<text x="205.7" y="140.1">6</text>
<text x="165.4" y="145.2">11</text>
<text x="168.5" y="146.5">DM_P4</text>
<text x="202.7" y="146.2">EP</text>
<text x="205.6" y="145.2">77</text>
<text x="49.8" y="152.8">25</text>
<text x="49.8" y="155.4">26</text>
<text x="52.9" y="154.1">SHELL</text>
<text x="69.9" y="154.1">GND</text>
<text x="74.9" y="155.4">B11</text>
<text x="74.9" y="152.8">B12</text>
<text x="49.6" y="157.9">A1</text>
<text x="49.6" y="160.5">A2</text>
<text x="52.9" y="156.6">SHELL</text>
<text x="52.9" y="159.2">GND</text>
<text x="52.9" y="161.7">SSTXP1</text>
<text x="66.7" y="159.2">SSRXN1</text>
<text x="66.8" y="156.6">SSRXP1</text>
<text x="69" y="161.7">VBUS</text>
<text x="74.9" y="160.5">B9</text>
<text x="74.9" y="157.9">B10</text>
<text x="185.9" y="160.5" transform="rotate(-90 185.9 160.5)">40</text>
<text x="186.9" y="157.9" transform="rotate(-90 186.9 157.9)">VSSP</text>
<text x="49.6" y="163">A3</text>
<text x="49.6" y="165.5">A4</text>
<text x="52.9" y="164.3">SSTXN1</text>
<text x="52.9" y="166.8">VBUS</text>
<text x="69.9" y="164.3">GND</text>
<text x="70.3" y="166.8">DN1</text>
<text x="74.9" y="165.5">A7</text>
<text x="74.9" y="163">A12</text>
<text x="49.6" y="168.1">A5</text>
<text x="52.9" y="169.3">CC1</text>
<text x="70.4" y="169.3">DP1</text>
<text x="74.9" y="168.1">A6</text>
</g>
<g font-size="1.8" fill="#00f">
<text x="203.1" y="18">100nF</text>
<text x="121.8" y="35.8">100nF</text>
<text x="7.5" y="40.8">100nF</text>
<text x="17.7" y="40.8">100nF</text>
<text x="27.8" y="40.8">100nF</text>
<text x="39.2" y="40.8">100nF</text>
<text x="49.4" y="40.8">100nF</text>
<text x="59.6" y="40.8">100nF</text>
<text x="69.7" y="40.8">100nF</text>
<text x="79.9" y="40.8">100nF</text>
<text x="95.1" y="37">18pF</text>
<text x="100.2" y="48.5">25MHz</text>
<text x="125.6" y="56.1">100nF</text>
<text x="137" y="58.6">100nF</text>
<text x="100.2" y="63.7">18pF</text>
<text x="142.1" y="68.8">100nF</text>
<text x="10" y="73.9">100nF</text>
<text x="20.2" y="73.9">100nF</text>
<text x="29.1" y="73.9">100nF</text>
<text x="41.8" y="73.9">100nF</text>
<text x="50.7" y="73.9">100nF</text>
<text x="156.1" y="77.7">100nF</text>
<text x="167.5" y="162.8">GL3523-OTY3C</text>
<text x="51.9" y="172.9">U261-121N-4BS2S</text>
</g>
<g font-size="1.5" fill="#000080">
<text x="203.1" y="10.4">C40</text>
<text x="121.8" y="33.2">C38</text>
<text x="7.5" y="38.3">C15</text>
<text x="17.7" y="38.3">C17</text>
<text x="27.8" y="38.3">C30</text>
<text x="39.2" y="38.3">C7</text>
<text x="49.4" y="38.3">C9</text>
<text x="59.6" y="38.3">C11</text>
<text x="69.7" y="38.3">C13</text>
<text x="79.9" y="38.3">C6</text>
<text x="125.6" y="53.5">C20</text>
<text x="137" y="56.1">C36</text>
<text x="10" y="71.3">C31</text>
<text x="20.2" y="71.3">C35</text>
<text x="30.4" y="71.3">C32</text>
<text x="41.8" y="71.3">C34</text>
<text x="50.7" y="71.3">C33</text>
<text x="138.3" y="66.2">C37</text>
<text x="156.1" y="75.1">C39</text>
</g>
</svg>
